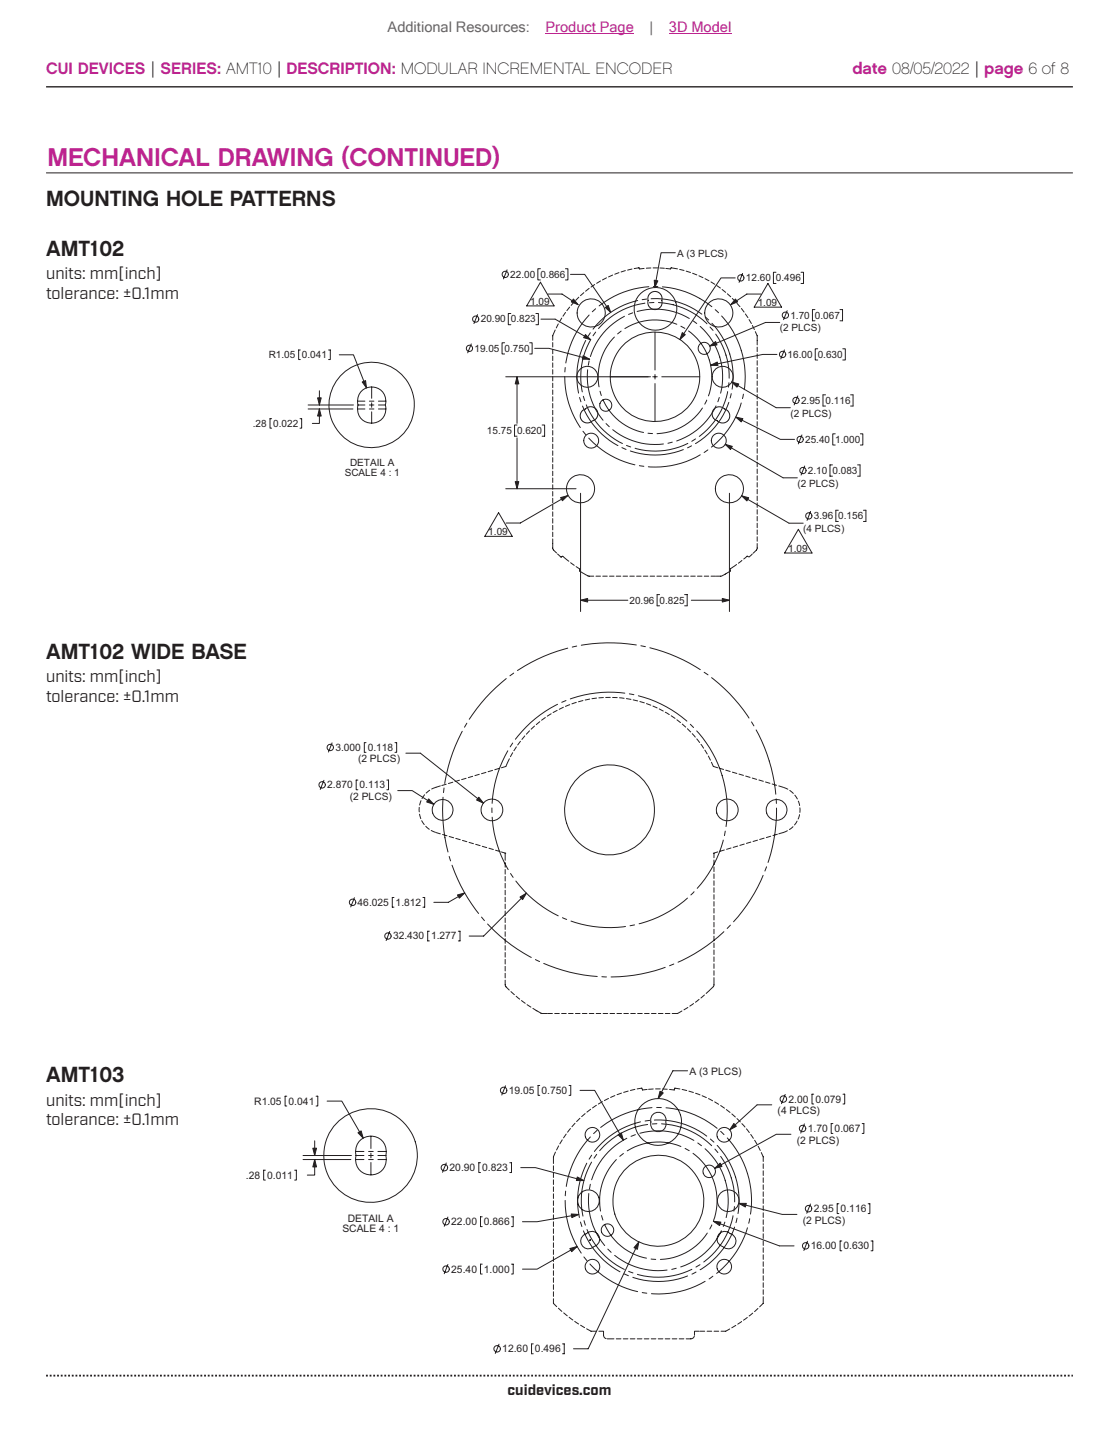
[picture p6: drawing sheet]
<svg xmlns="http://www.w3.org/2000/svg" width="216mm" height="279mm" viewBox="0 0 216 279" stroke-linecap="round" stroke-linejoin="round" font-family="sans-serif">
<path d="M8.9 16.7h198.1" fill="none" stroke="#231f20" stroke-width=".26"/>
<path d="M8.9 265.3h198.1" fill="none" stroke="#231f20" stroke-width=".35" stroke-dasharray=".4 .4 .4 .4 .4 .4" stroke-dashoffset=".7" stroke-linecap="butt"/>
<g fill="none" stroke="#231f20" stroke-width=".19">
<path d="M8.9 33.3h198.1M57.9 67.5h-.3v1.8h.3M59.4 78.9h8.7M59.4 78.1h8.8M61.6 78.9v2.7h-1.3M61.6 75.3v2.8M63.4 67.5h.3v1.8h-.3M65.5 68.4h2.7l2.5 6.4M69 78.9h1.4M69 77.4h1.4M69.1 78.1h1.3M69.8 75.4a2.75 2.75 0 0 1 3.3-.4 2.75 2.75 0 0 1 1.2 3.1 2.75 2.75 0 0 1-2.6 3.5 2.75 2.75 0 0 1-2.6-3.5 2.94 2.94 0 0 1 .7-2.7z"/>
<path d="M71.3 78.9h.8M71.3 78.1h.8M71.3 77.4h.8M71.7 74.6v2.2M71.7 77.7v.8M71.7 79.4v2.2M73 78.9h1.5M73 78.1h1.3M73 77.4h1.5M52.4 80.7h-.3v1.9h.3M57.9 80.7h.3v1.9h-.3"/>
<circle cx="71.7" cy="78.1" r="8.2"/>
</g>
<path d="M69.9 73.7l.6-.3 .2 1.4z" fill="#231f20"/>
<path d="M69.9 73.7l.6-.3 .2 1.4z" fill="none" stroke="#231f20" stroke-width=".19"/>
<path d="M61.3 76.7h.7l-.4 1.4z" fill="#231f20"/>
<path d="M61.3 76.7h.7l-.4 1.4z" fill="none" stroke="#231f20" stroke-width=".19"/>
<path d="M61.6 78.9l.4 1.3h-.7z" fill="#231f20"/>
<g fill="none" stroke="#231f20" stroke-width=".19">
<path d="M97.8 52l-.7 1.8M104.3 51.8h-.5v2.2h.5M109.1 51.8h.5v2.2h-.5M109.9 59.2l-.5 .7M110.1 52.9h2.7l5 7.3M110.8 58.2l-.6 .7M111.7 57.3l-.6 .6M112.7 56.4l-.7 .6M113.7 55.6l-.7 .6M114.7 54.9l-.7 .5M114.9 59.5l-.6 .6M115.9 54.2l-.8 .4"/>
<path d="M117 53.6l-.8 .4M118.2 53l-.8 .4M119.4 52.6l-.8 .3M120.7 52.2l-.9 .2M121.9 51.9l-.8 .2M123 57.9a15.2 15.2 0 0 0-8.6 5.6M124.3 51.8l-.9 .1-.1-.3-.9 .2M124.4 58.4a14.4 14.4 0 0 0-8.9 5M124.8 57.7l-.9 .1M125.2 55.3a17.4 17.4 0 0 0-9.6 3.7M125.4 56.6l.6-.3 .5-.1 .6 .2 .5 .5 .1 .4v1.4l-.2 .4-.5 .5-.5 .1-.6-.1-.5-.3-.3-.4-.1-1.5zM125.6 51.7h-.9"/>
<path d="M125.6 57.6a15 15 0 0 1 9.8 3M126 51.7h.9M126.1 55.2l.8 .1M126.2 58.3l-.9 .1M127 58.3a14.4 14.4 0 0 1 9.4 4.1M127.3 51.7h.9M127.8 55.3a17.1 17.1 0 0 1 9.5 3.8M128.5 51.8l.8 .1 .2-.3 1.2 .2M131.1 51.9l.9 .3M132.4 52.3l.8 .2M133.6 52.7l.8 .3M134.8 53.2l.8 .3"/>
<path d="M136 53.7l.8 .4M137.2 54.4l.7 .4M138 59.7l.6 .6M138.3 55.1l.7 .4M139.3 55.8l.7 .6M140.3 56.6l.7 .6M141.3 57.5l.6 .7M142.2 58.5l.6 .6M143 59.5l.6 .7M151.9 59.9l-.7 1.7M157.2 59.7h-.4v2.2h.4M162.1 59.7h.5v2.2h-.5"/>
<path d="M61.6 78.9l.4 1.3h-.7zM90.9 66.3l-.7 1.7M92.1 60.7l-.7 1.7M97.4 66.1h-.5v2.2h.5M98.6 60.5h-.5v2.1h.5M102.2 66.1h.5v2.2h-.5M103.2 67.2h2.7l7.9 2.1M103.4 60.5h.5v2.1h-.5M104.4 61.5h2.7l6.9 4a14.4 14.4 0 0 0-1.7 10.1M106.6 66.1v.8M106.6 67.4v.8M106.6 68.7v.8"/>
<path d="M106.6 70v.8M106.6 71.3v.8M106.6 72.6v.8M106.6 73.9v.9M106.6 75.2v.9M106.6 76.5v.9M106.6 77.8v.9M106.6 79.1v.9M107.1 63.6l-.5 1.1v.9M107.7 62.5l-.4 .7M108.4 61.3l-.5 .8M109 72.6a17.4 17.4 0 0 0 3 9.8"/>
<path d="M109.1 70.9l-.1 .8M109.1 60.2l-.5 .8M111.8 76.6l.3 .9M112.4 78.3a15.1 15.1 0 0 0 6.8 7.6M112.4 79.1l1.2-.6 1 .1 .7 .7v.6l-.1 .5-.4 .5-1 .6-.5 .1-.5-.1-.5-.4-.3-.7v-.7zM112.5 76.4l.3 .8M113 65.7a15 15 0 0 0-1.4 10.1M113.1 78.1a14.2 14.2 0 0 0 7 7.4M113.4 71.3a13.2 13.2 0 0 0 3 9.7M113.7 69.6l-.2 .8M113.7 60.7a17.4 17.4 0 0 0-4.5 9.3M113.9 64.2l-.5 .7"/>
<path d="M114.9 64l-.5 .7M115.8 75.4l.2 .9M116.3 77.1a10.9 10.9 0 0 0 7.9 6.3M117.7 72.7h7.4M118.5 65a10.9 10.9 0 0 0-2.9 9.6M119.8 63.8l-.6 .6M120.5 61a13.2 13.2 0 0 0-6.6 7.7M122.1 60.3l-.8 .3M122.9 60.1a13.1 13.1 0 0 1 10.1 1.3M125.9 72.7h.9M126.4 64v7.3M126.4 72.2v.9"/>
<path d="M126.4 74v7.3M127.7 72.7h7.3M130.6 62.5a11 11 0 0 0-10 .9M131.4 62.9l.7 .4M132.8 63.8a10.9 10.9 0 0 1 3.9 12.5M133.7 61.9l.7 .5M135.1 62.9a12.9 12.9 0 0 1 3.9 12.9M135.5 78.7a11 11 0 0 1-8.7 4.9M136.1 61.1l.6 .6M136.4 77.1l-.4 .8M137 63.1l.6 .6M137.4 62.3a14.9 14.9 0 0 1 3.8 12.7"/>
<path d="M137.8 78.8l.5-.3 .6-.1 1.4 .7 .3 .4 .2 .5v.6l-.3 .5-.6 .4-.6 .1-1.4-.7-.3-.4-.2-.5 .1-.6zM138.1 64.4a14.1 14.1 0 0 1 2.6 8.5M138.2 78.3a13 13 0 0 1-7.6 6.7M138.8 76.6l-.3 .9M139.2 60.9a17.4 17.4 0 0 1 4.4 14.2M140.4 75.5a14.2 14.2 0 0 1-5.5 8.6M140.6 77.6a14.8 14.8 0 0 1-6.4 7.9M140.6 73.8l-.1 .9M141.1 75.9l-.2 .8M143 77.7a17 17 0 0 1-5.7 8.5M143.4 76l-.2 .9M143.8 60.5l.5 .7"/>
<path d="M144.5 61.6l.5 .8M145.2 62.8l.4 .7M145.7 63.9l.4 .8v.9M146.1 65.6v.9M146.1 66.9v.9M146.1 68.2v.9M146.1 69.5v.9M146.1 70.9v.8M146.1 72.2v.8M146.1 73.5v.8M146.1 74.8v.8M146.1 76.1v.8"/>
<path d="M146.1 77.4v.9M146.1 78.7v.9M146.1 80v.9M149.9 68.3h-2.7l-10.1 2.1M150.4 62.2h-2.7l-10.8 4.5M151.3 67.5l-.7 1.7M157.8 67.3h-.5v2.1h.5M162.6 67.3h.5v2.1h-.5M106.6 80.4v.9M106.6 81.7v.9M106.6 83v.9M106.6 84.3v.9"/>
<path d="M106.6 85.6v.9M106.6 86.9v.9M106.6 88.2v.9M106.6 89.6v.8M106.6 90.9v.8M106.6 92.2v.8M106.6 93.5v.8M106.6 94.8v.8M106.6 96.1v.9M106.6 97.4v.9M106.6 98.7v.9M106.6 100v.9"/>
<path d="M112.5 83.2l.5 .6M113.6 84.5a17.4 17.4 0 0 0 8.9 5.1M116.9 81.7l.7 .6M118.2 82.9a13 13 0 0 0 9.8 2.7M120 86.3l.8 .4M120.9 85.9l.8 .3M123.4 89.8l.8 .1M125 83.5l.9 .1M129.7 85.3l-.8 .2M131.8 86.7a14.8 14.8 0 0 1-10.2 .3M132.7 85.5a14 14 0 0 1-10.2 .9M133.4 86l-.8 .3"/>
<path d="M134.2 84.6l-.7 .5M135.1 87.7a17.2 17.2 0 0 1-10 2.3M136.6 86.8l-.8 .4M142 80.4l8.6 4.3h2.7M146.1 81.3v.9M146.1 82.6v.9M146.1 83.9v.9M146.1 85.2v.9M146.1 86.5v.9M146.1 87.8v.9M146.1 89.1v.9M146.1 90.4v.9"/>
<path d="M146.1 91.7v.9M146.1 93v.9M146.1 94.4v.8M146.1 95.7v.8M146.1 97v.8M146.1 98.3v.8M146.1 99.6v.8M154.7 83.9l-.7 1.7M161.2 83.6h-.5v2.2h.5M166 83.6h.5v2.2h-.5M106.6 104.8a1.49 1.49 0 0 0 .8 1.8M106.6 101.3v.9"/>
<path d="M106.6 102.6v.9M106.6 103.9v.9M107.6 106.8l.6 .6h.1M108.3 107.4l.3-.1 1.1 .9M108.3 107.4h.1M110.1 108.5l.7 .5M111.2 109.3l.7 .4-.1 .4 .8 .5M112.7 110.6l.7 .5h1.2M115 111.1h.9M116.3 111.1h.9M117.6 111.1h.9M118.9 111.1h.9"/>
<path d="M120.2 111.1h.9M121.5 111.1h.9M122.8 111.1h.9M124.1 111.1h.9M125.4 111.1h.9M126.7 111.1h.9M128 111.1h.9M129.3 111.1h.9M130.7 111.1h.8M132 111.1h.8M133.3 111.1h.8M134.6 111.1h.8"/>
<path d="M135.9 111.1h.8M137.2 111.1h.9M140.1 110.6a2.13 2.13 0 0 1-1.9 .5M142.1 108.8l-1.3 .9 .1 .4-.7 .5M143.1 108.1l-.6 .5M144.4 107.4l-.2-.2-.7 .6M145.1 106.8l-.6 .6M146.1 104.8l-.1 1.1-.7 .8M146.1 100.9v.9M146.1 102.2v.9M146.1 103.5v.9"/>
<circle cx="97.5" cy="52.9" r=".6"/>
<circle cx="90.6" cy="67.2" r=".6"/>
<circle cx="91.8" cy="61.5" r=".6"/>
<circle cx="113.3" cy="72.7" r="2.02"/>
<circle cx="114.1" cy="60.3" r="2.72"/>
<circle cx="116.9" cy="78.1" r="1.17"/>
<circle cx="126.4" cy="72.7" r="8.6"/>
<circle cx="135.9" cy="67.2" r="1.16"/>
<circle cx="138.7" cy="60.3" r="2.72"/>
<circle cx="139.4" cy="72.7" r="2.02"/>
<circle cx="151" cy="68.3" r=".61"/>
<circle cx="151.5" cy="60.8" r=".61"/>
<circle cx="112" cy="94.2" r="2.71"/>
<circle cx="114.1" cy="85" r="1.44"/>
<circle cx="138.7" cy="85" r="1.44"/>
<circle cx="140.7" cy="94.2" r="2.71"/>
<circle cx="154.4" cy="84.7" r=".6"/>
</g>
<path d="M142 80.4l1.3 .3-.3 .7z" fill="#231f20"/>
<path d="M142 80.4l1.3 .3-.3 .7z" fill="none" stroke="#231f20" stroke-width=".19"/>
<path d="M137.1 70.4l1.3-.6 .1 .7z" fill="#231f20"/>
<path d="M137.1 70.4l1.3-.6 .1 .7z" fill="none" stroke="#231f20" stroke-width=".19"/>
<path d="M116.8 59.3l.6-.4 .4 1.3z" fill="#231f20"/>
<path d="M116.8 59.3l.6-.4 .4 1.3z" fill="none" stroke="#231f20" stroke-width=".19"/>
<path d="M136.9 66.7l1.2-.8 .2 .6z" fill="#231f20"/>
<path d="M136.9 66.7l1.2-.8 .2 .6z" fill="none" stroke="#231f20" stroke-width=".19"/>
<path d="M112.5 68.6l1.3 .7h-1.5z" fill="#231f20"/>
<path d="M112.5 68.6l1.3 .7h-1.5z" fill="none" stroke="#231f20" stroke-width=".19"/>
<path d="M113 64.5l1 1-1.4-.4z" fill="#231f20"/>
<g fill="none" stroke="#231f20" stroke-width=".19">
<path d="M141.9 53.6h-2.8l-7.9 11.9M143.3 52.7l-.7 1.7M149.7 52.5h-.5v2.2h.5M154.6 52.5h.4v2.2h-.4M97.6 72.7h27.9M99.8 72.7v8.9M113 64.5l1 1-1.4-.4zM141.2 73.7l8.5 4.9h2.8M153.9 76.4l-.7 1.7M159.3 76.1h-.5v2.2h.5M164.1 76.1h.5v2.2h-.5M97.6 94.2h13.5"/>
<path d="M99.8 84.4v9.8M99.8 82h-.5v2.1h.5M104.6 82h.5v2.1h-.5M112 95.1v22.8M139.9 85.7l11.2 6.4h2.7M140.7 95.1v22.8M143.1 95.6l9.1 5.3h2.8M155.3 89.9l-.7 1.7M156.4 98.6l-.7 1.7M160.6 89.6h-.5v2.2h.5M161.7 98.4h-.4v2.2h.4M165.5 89.6h.4v2.2h-.4"/>
<path d="M166.6 98.4h.5v2.2h-.5M112 115.7h9.1M127.3 114.7h-.5v2.1h.5M132.1 114.7h.5v2.1h-.5M133.4 115.7h7.3"/>
<circle cx="142.9" cy="53.6" r=".61"/>
<circle cx="153.6" cy="77.2" r=".6"/>
<circle cx="154.9" cy="90.7" r=".61"/>
<circle cx="156" cy="99.5" r=".6"/>
</g>
<path d="M112 115.7l1.4-.3v.7z" fill="#231f20"/>
<path d="M112 115.7l1.4-.3v.7z" fill="none" stroke="#231f20" stroke-width=".19"/>
<path d="M139.9 85.7l1.4 .4-.4 .6z" fill="#231f20"/>
<path d="M139.9 85.7l1.4 .4-.4 .6z" fill="none" stroke="#231f20" stroke-width=".19"/>
<path d="M139.4 115.4l1.3 .3-1.3 .4z" fill="#231f20"/>
<path d="M139.4 115.4l1.3 .3-1.3 .4z" fill="none" stroke="#231f20" stroke-width=".19"/>
<path d="M99.8 72.7l.3 1.3h-.7z" fill="#231f20"/>
<path d="M99.8 72.7l.3 1.3h-.7z" fill="none" stroke="#231f20" stroke-width=".19"/>
<path d="M143.1 95.6l1.4 .4-.4 .6z" fill="#231f20"/>
<path d="M143.1 95.6l1.4 .4-.4 .6z" fill="none" stroke="#231f20" stroke-width=".19"/>
<path d="M141.2 73.7l1.3 .3-.3 .7z" fill="#231f20"/>
<path d="M141.2 73.7l1.3 .3-.3 .7z" fill="none" stroke="#231f20" stroke-width=".19"/>
<path d="M99.4 92.9h.7l-.3 1.3z" fill="#231f20"/>
<path d="M99.4 92.9h.7l-.3 1.3z" fill="none" stroke="#231f20" stroke-width=".19"/>
<path d="M131.6 64.1l.6 .4-1 1z" fill="#231f20"/>
<g fill="none" stroke="#231f20" stroke-width=".19">
<path d="M130.3 48.7h-2.7l-1.3 6.7M131.6 64.1l.6 .4-1 1z"/>
<circle cx="126.5" cy="59.6" r="4.1"/>
</g>
<path d="M126.2 54l.7 .2-.6 1.2z" fill="#231f20"/>
<path d="M126.2 54l.7 .2-.6 1.2zM146.8 56.7h-2.7l-3.1 2M154 102.1l2.7 4.5h-5.3z" fill="none" stroke="#231f20" stroke-width=".19"/>
<path d="M141.9 57.7l.4 .5-1.3 .5z" fill="#231f20"/>
<path d="M104.3 54.4l2.6 4.6h-5.3zM105.7 56.7h2.7l3.1 2M141.9 57.7l.4 .5-1.3 .5zM148.2 54.7l2.6 4.5h-5.3zM96.2 98.9l2.6 4.5h-5.3z" fill="none" stroke="#231f20" stroke-width=".19"/>
<path d="M110.6 57.7l.9 1-1.3-.5z" fill="#231f20"/>
<path d="M110.6 57.7l.9 1-1.3-.5zM109.5 95.6l-9.1 5.3h-2.8" fill="none" stroke="#231f20" stroke-width=".19"/>
<path d="M108.2 95.9l1.3-.3-1 1z" fill="#231f20"/>
<g fill="none" stroke="#231f20" stroke-width=".19">
<path d="M108.2 95.9l1.3-.3-1 1zM90.1 139.5l-.5 .7M97.7 130.8a32.7 32.7 0 0 0-7.2 7.9M99.1 129.8l-.7 .5M104.1 139.2l-.6 .5M105.2 138.4l-.7 .5M106.3 137.6l-.7 .5M107.5 137l-.8 .4M107.6 135.8a23.1 23.1 0 0 0-8.2 6.7M108.7 136.4l-.8 .4M109.2 135.1l-.8 .3M109.5 125a32.3 32.3 0 0 0-9.7 4.3"/>
<path d="M109.9 135.9l-.8 .3M111.2 135.4l-.9 .3M111.3 124.6l-.9 .2M112.5 135.1l-.9 .2M113.8 134.8l-.9 .2M115.1 134.6l-.9 .1M116.4 134.5l-.9 .1M117.8 134.5h-.9M118.2 134.5h.9M119.5 134.5l.9 .2M120.6 133.7a23 23 0 0 0-10.6 1.1M120.9 134.7l.8 .2"/>
<path d="M121.4 133.8l.9 .2M122.2 134.9l.8 .3M122.8 124.4a32.8 32.8 0 0 0-10.6 0M123.2 134.2a22.7 22.7 0 0 1 9.3 4.9M123.5 135.3l.8 .2M123.6 124.5l.9 .2M124.7 135.7l.9 .3M125.4 124.9a32.2 32.2 0 0 1 9.7 4.2M126 136.1l.8 .4M127.2 136.7l.8 .4M128.4 137.3l.7 .5M129.5 138l.7 .5"/>
<path d="M130.6 138.8l.7 .5M131.6 139.6l.7 .6M133.2 139.7l.6 .6M135.9 129.6l.7 .5M137.3 130.7a31 31 0 0 1 7.2 7.8M145 139.2l.5 .8M62.5 150.5l-.7 1.7M64.1 143.2l-.7 1.8M69 150.4h-.3v1.9h.3M70.6 143.2h-.3v1.9h.3M74.6 150.4h.4v1.9h-.4M76.2 143.2h.3v1.9h-.3"/>
<path d="M76.7 152.4h2.8l4.2 2.7M78.3 145.2h2.8l12.2 9.7M80.9 155.7v.9M80.9 157l.3 .9M81.2 154.4l-.2 .8M81.4 158.3l.5 .7M81.9 153.2l-.5 .8M82.1 159.3l.7 .6M82.9 152.4l-.7 .5M85 151.5l-1.7 .6M85.5 153.7a33.3 33.3 0 0 0 .9 10.6M85.7 151.9l-.1 .9"/>
<path d="M86.1 151.2l-.9 .3M87.4 150.8l-.9 .3M88.7 150.4l-.9 .3M89.2 141a31.9 31.9 0 0 0-3.4 10.1M89.9 150.1l-.8 .2M91.2 149.7l-.8 .2M92.5 149.3l-.9 .3M93.8 148.9l-.9 .3M94.9 155.8v.9M95 157.6a22.9 22.9 0 0 0 3 10.1M95 148.5l-.8 .3M96.3 148.2l-.8 .2"/>
<path d="M98 144.8a22.8 22.8 0 0 0-3.1 10.1M98.3 146.3l-.7 1.5-.9 .2M98.9 145.1l-.4 .8M98.9 143.3l-.5 .7M99.6 144l-.5 .8M100.4 142.9l-.5 .7M101.2 141.9l-.5 .7M102.2 140.9l-.6 .7M103.1 140l-.6 .6M132.6 140.5l.7 .6M133.6 141.5l.6 .6M134.4 140.9a22.6 22.6 0 0 1 5.7 18.5"/>
<path d="M134.4 142.5l.6 .7M135.2 143.5l.6 .8M136 144.6l.4 .8M136.7 145.8l.4 .8M137.3 147l.3 .8 .9 .2M138.8 148.1l.8 .3M140 148.5l.9 .3M141.3 148.9l.9 .2M142.6 149.3l.8 .2M143.9 149.6l.8 .3M145.1 150l.9 .3M145.9 140.7a32 32 0 0 1 3.8 12.4"/>
<path d="M146.4 150.4l.9 .3M147.7 150.8l.9 .2M149 151.2l.8 .2M149.8 154v.9M149.8 155.8a31 31 0 0 1-1.6 10.5M150.3 151.5l.8 .3M151.2 151.8l.8 .4M152.4 152.4l.7 .6M153 159.4l-.7 .5M153.4 153.3l.4 .8M153.8 158.3l-.5 .8M154 154.5l.3 .8"/>
<path d="M154.3 157.1l-.3 .8M154.3 155.8v.9M68.4 173.1l-.7 1.8M75.2 179.6l-.7 1.8M76 173.1h-.3v1.8h.3M81.6 173.1h.3v1.8h-.3M82.8 179.6h-.3v1.8h.3M83.2 160.1l.8 .4M84.1 160.5l.9 .3M85.4 160.9l.8 .3M86.7 165.1l.2 .9M86.7 161.3l.8 .2"/>
<path d="M87.2 166.8a31.9 31.9 0 0 0 5.1 9.3M87.9 161.7l.9 .2M88.4 179.6h.4v1.8h-.4M89.2 162l.9 .3M89.7 172.2l-3.2 1.8h-2.8M90.5 162.4l.8 .3M91.8 162.8l.8 .3M92.9 176.8l.6 .7M93.1 163.2l.8 .2M94.1 178.2a32.5 32.5 0 0 0 8.4 6.4M94.3 163.6l.9 .2M95.6 163.9l.9 .3"/>
<path d="M96.7 164.3l.9 .2M97.5 164.5v1.4M97.5 166.3v.9M97.5 167.7v.9M97.5 169v.9M97.5 170.3v.9M97.5 171.7v.9M97.5 173v.9M97.5 174.3v.9M97.5 175.7v.9M97.5 177v.9M97.5 178.3v.9"/>
<path d="M97.5 179.7v.9M98.5 168.4l.5 .8M99.5 169.9a22.6 22.6 0 0 0 8.2 6.7M101.6 172.2l-8.3 8.3h-2.8M108.5 177l.8 .3M110.2 177.6a22.4 22.4 0 0 0 10.5 1M122.4 178.3l-.8 .2M132.6 173.2a22.4 22.4 0 0 1-9.3 4.9M133.9 171.9l-.6 .7M137.8 164.5v.9M137.8 165.8v.9M137.8 167.2v.9"/>
<path d="M137.8 168.5v.9M137.8 169.8v.9M137.8 171.2v.9M137.8 172.5v.9M137.8 173.8v.9M137.8 175.2v.9M137.8 176.5v.9M137.8 177.8v.9M137.8 179.2v.9M138.5 164.3l-.9 .2M139.5 162a22.1 22.1 0 0 1-5 9.3M139.7 179.6a31.1 31.1 0 0 1-8.9 5.9"/>
<path d="M139.8 163.9l-.9 .3M139.9 160.3l-.1 .8M140.9 178.4l-.6 .6M141 163.5l-.8 .3M142.3 163.1l-.8 .3M143.6 162.8l-.9 .2M144.9 162.4l-.9 .2M146.2 162l-.9 .3M147.2 168.8a31.3 31.3 0 0 1-5.7 8.9M147.4 161.6l-.8 .3M147.9 167.1l-.3 .9M148.7 161.2l-.8 .3"/>
<path d="M150 160.9l-.9 .2M151.9 160.2l-1.6 .6M97.5 189v1.1l.8 .8M97.5 181v.9M97.5 182.3v.9M97.5 183.7v.9M97.5 185v.9M97.5 186.3v.9M97.5 187.7v.9M98.6 191.2l.6 .6M99.6 192.1l.7 .6M100.6 192.9l.7 .6"/>
<path d="M101.7 193.7l.7 .5M102.8 194.4l.8 .5M103.3 185l.8 .4M103.6 194.9l.9 .5h1M104.9 185.8a31.3 31.3 0 0 0 10.3 2.5M105.7 195.4h.9M107 195.4h.9M108.4 195.4h.8M109.7 195.4h.9M111 195.4h.9M112.4 195.4h.8M113.7 195.4h.9"/>
<path d="M115 195.4h.9M116.1 188.3l.9 .1M116.4 195.4h.8M117.7 195.4h.9M119 195.4h.9M120.4 195.4h.8M121.7 195.4h.9M123 195.4h.9M124.4 195.4h.8M125.7 195.4h.9M127 195.4h.9M128.3 186.5a30.9 30.9 0 0 1-10.4 1.9"/>
<path d="M128.4 195.4h.8M130 185.9l-.8 .3M131.6 194.9l-.9 .5h-1M132.7 194.3l-.7 .4M133.8 193.5l-.7 .5M134.9 192.7l-.7 .6M135.9 191.9l-.7 .5M136.9 191l-.7 .6M137.8 188.5v1.5l-.8 .9M137.8 180.5v.9M137.8 181.8v.9M137.8 183.2v.9"/>
<path d="M137.8 184.5v.9M137.8 185.8v.9M137.8 187.2v.9"/>
<circle cx="62.1" cy="151.3" r=".62"/>
<circle cx="63.7" cy="144.1" r=".61"/>
<circle cx="85.4" cy="156.2" r="2.01"/>
<circle cx="94.9" cy="156.2" r="2.1"/>
<circle cx="117.6" cy="156.2" r="8.7"/>
<circle cx="140.3" cy="156.2" r="2.1"/>
<circle cx="149.8" cy="156.2" r="2.01"/>
<circle cx="68" cy="174" r=".62"/>
<circle cx="74.9" cy="180.5" r=".61"/>
</g>
<path d="M92.4 153.7l.9 1.2-1.3-.6z" fill="#231f20"/>
<path d="M92.4 153.7l.9 1.2-1.3-.6z" fill="none" stroke="#231f20" stroke-width=".19"/>
<path d="M100.3 173l1.3-.8-.8 1.3z" fill="#231f20"/>
<path d="M100.3 173l1.3-.8-.8 1.3z" fill="none" stroke="#231f20" stroke-width=".19"/>
<path d="M88.3 172.6l1.4-.4-1.1 1z" fill="#231f20"/>
<path d="M88.3 172.6l1.4-.4-1.1 1z" fill="none" stroke="#231f20" stroke-width=".19"/>
<path d="M82.7 154l1 1.1-1.4-.5z" fill="#231f20"/>
<g fill="none" stroke="#231f20" stroke-width=".19">
<path d="M82.7 154l1 1.1-1.4-.5zM55.3 211.4h-.3v1.9h.3M60.7 220v2.8M61 211.4h.3v1.9h-.3M63.1 212.3h2.8l4.2 7.2M71.6 219.1v2.4M51.2 225.6h-.3v1.9h.3M56.8 225.6h.4v1.9h-.4M58.5 223.6h9.2M58.5 222.8h9.3M60.7 223.6v3h-1.4M68.6 222h1.6"/>
<path d="M68.6 223.6h1.6M68.7 222.8h1.5M68.7 222.8a2.97 2.97 0 0 0 2.9 3.7 2.97 2.97 0 0 0 2.8-3.7M68.7 222.8a2.97 2.97 0 0 1 2.9-3.7 2.97 2.97 0 0 1 2.8 3.7M71.1 222h.9M71.1 223.6h.9M71.1 222.8h.9M71.6 222.4v.9M71.6 224.2v2.4M72.9 222h1.6M72.9 223.6h1.6M72.9 222.8h1.5"/>
<circle cx="71.5" cy="222.8" r="9"/>
</g>
<path d="M69.1 218.4l.6-.3 .4 1.4z" fill="#231f20"/>
<path d="M69.1 218.4l.6-.3 .4 1.4z" fill="none" stroke="#231f20" stroke-width=".19"/>
<path d="M60.4 221.4h.7l-.4 1.4z" fill="#231f20"/>
<path d="M60.4 221.4h.7l-.4 1.4z" fill="none" stroke="#231f20" stroke-width=".19"/>
<path d="M60.7 223.6l.4 1.4h-.7z" fill="#231f20"/>
<g fill="none" stroke="#231f20" stroke-width=".19">
<path d="M97.5 209.4l-.7 1.7M104.1 209.3h-.3v1.9h.3M108.5 219.8l-.5 .8M109.2 218.7l-.5 .7M109.8 209.3h.3v1.9h-.3M110.1 217.6l-.6 .7M110.9 216.6l-.6 .7M111.9 215.6l-.7 .7M111.9 210.2h2.8l5.6 9.7M112.9 214.7l-.7 .6M113.9 219.2a18 18 0 0 0-4.6 9.6M114 213.9l-.8 .5"/>
<path d="M115.1 213.1l-.8 .5M115.2 218l-.7 .6M116.2 212.4l-.8 .5M117.4 211.8l-.8 .4M118.6 211.3l-.8 .3M119.9 210.8l-.8 .3M120.9 219.5a13.7 13.7 0 0 0-6.8 8M121.2 210.4l-.9 .2M122.5 210.1l-.9 .2M122.6 218.8l-.8 .3M122.9 210l.9-.2 .2 .4 .9-.1M123.5 218.5a13.6 13.6 0 0 1 10.4 1.4"/>
<path d="M123.6 216.3a15.7 15.7 0 0 0-8.9 5.7M124.9 216.8a14.9 14.9 0 0 0-9.2 5.1M125.4 216l-.9 .2M125.8 213.6a18.3 18.3 0 0 0-9.9 3.8M125.9 215a1.49 1.49 0 0 1 1.8-.4 1.49 1.49 0 0 1 .8 1.7 1.48 1.48 0 0 1-1.5 1.9 1.48 1.48 0 0 1-1.4-1.9v-.9zM126 210h-.9M126.2 216a15.5 15.5 0 0 1 10.2 3.1M126.5 210h.9M126.7 213.5l.9 .1M126.7 216.7h-.9M127.6 216.7a14.9 14.9 0 0 1 9.7 4.2M127.8 210h.9"/>
<path d="M128.5 213.6a18.1 18.1 0 0 1 9.9 4M131.2 210l-1-.2-.1 .4-.9-.1M131.6 210.1l.9 .2M132.9 210.4l.9 .3M134.2 210.8l.9 .3M135.5 211.3l.8 .3M136.7 211.8l.8 .5M137.1 219.6l.6 .6M137.9 212.5l.8 .4M139 218.1l.7 .7M139 213.2l.8 .5M140.1 214l.8 .5"/>
<path d="M140.3 219.4a17.9 17.9 0 0 1 4.5 14.7M141.2 214.8l.7 .6M142.2 215.7l.6 .6M143.1 216.7l.6 .6M144 217.7l.6 .7M144.8 218.7l.6 .8M145.6 219.9l.5 .7M148.9 213h-2.8l-5.3 4.9M151.5 211l-.7 1.8M152.6 218.7h-2.8l-11.9 6.6M155.2 216.7l-.7 1.8M157 211h-.3v1.9h.3"/>
<path d="M160.7 216.6h-.3v2h.3M162.6 211h.4v1.9h-.4M166.3 216.6h.4v2h-.4M60.7 223.6l.4 1.4h-.7zM86.1 224.2l-.7 1.8M86.4 234.7l-.7 1.8M92.7 224.2h-.3v1.9h.3M93 234.6h-.3v1.9h.3M98.4 224.2h.3v1.9h-.3M98.7 234.6h.3v1.9h-.3M100.5 225.1h2.8l9.4 2.5M106.8 224.8v.9"/>
<path d="M106.8 226.1v.9M106.8 227.5v.9M106.8 228.8v.9M106.8 230.2v.9M106.8 231.5v.9M106.8 232.9v.9M106.8 234.2v.9M106.8 235.6v.9M106.8 236.9v.9M106.8 238.3v.9M106.8 239.6v.9M107.2 222.1a2.85 2.85 0 0 0-.4 2.3"/>
<path d="M107.8 220.9l-.4 .8M109 231.5a17.9 17.9 0 0 0 3.1 10.1M109.1 229.7v.9M111.7 234.2l-8.1 1.4h-2.8M112 235.6l.3 .9M112.4 238.4l.8-.5a1.49 1.49 0 0 1 2.3 .3 1.49 1.49 0 0 1-.9 2.2 1.49 1.49 0 0 1-2.1 0 1.49 1.49 0 0 1-.1-2zM112.6 237.3a15.5 15.5 0 0 0 7 7.9M112.7 235.4l.2 .8M113.2 224.3a15.7 15.7 0 0 0-1.4 10.5M113.3 237.1a14.8 14.8 0 0 0 7.2 7.7M113.6 230.1a13.5 13.5 0 0 0 3.1 10.1M113.8 239.1h.1"/>
<path d="M113.8 239.1l.1 .1M113.9 239.1v.1M113.9 228.4l-.2 .8M113.9 239.1l-.1 .1M114.1 224.1a14.7 14.7 0 0 0-1.6 10.4M114.2 222.7l-.5 .8M115.1 222.6l-.5 .7M116.1 234.4l.2 .9M116.7 236.1a11.3 11.3 0 0 0 8 6.5M118.9 223.6a11.4 11.4 0 0 0-3 9.9M120.3 222.4l-.7 .6M123.3 239.5l-9.8 20.6h-2.9"/>
<path d="M131.4 221.1a11.4 11.4 0 0 0-10.4 .8M132.2 221.4l.8 .5M133.7 222.4a11.3 11.3 0 0 1 4 13M134.6 220.4l.7 .5M136 221.5a13.4 13.4 0 0 1 4.1 13.3M136.5 237.8a11.2 11.2 0 0 1-9.1 5M137.3 236.2l-.4 .8M137.6 235.5l12.8 4.7h2.8M137.9 221.6l.6 .7M138.4 220.9a15.5 15.5 0 0 1 4 13.1M138.7 238a1.45 1.45 0 0 1 2.2-.1 1.49 1.49 0 0 1 .9 2.2 1.49 1.49 0 0 1-2.4 .3 1.47 1.47 0 0 1-.7-2.4zM139 223a14.7 14.7 0 0 1 2.7 8.8"/>
<path d="M139.2 237.3a13.1 13.1 0 0 1-7.9 7M139.9 235.7l-.4 .8M141.4 234.4a14.4 14.4 0 0 1-5.6 8.9M141.7 232.7l-.1 .8M141.7 236.6a15.4 15.4 0 0 1-6.6 8.2M142.2 234.9l-.2 .9M142.5 232l8.4 2.2h2.9M144.2 236.7a17.6 17.6 0 0 1-5.9 8.8M144.6 235l-.1 .9M146.3 221l.4 .8M146.9 222.2l.4 .9v.9M147.3 224.4v.9"/>
<path d="M147.3 225.8v.9M147.3 227.1v.9M147.3 228.5v.9M147.3 229.8v.9M147.3 231.2v.9M147.3 232.5v.9M147.3 233.9v.9M147.3 235.2v.9M147.3 236.5v.9M147.3 237.9v.9M147.3 239.2v.9M155.8 239.3l-.7 1.8"/>
<path d="M156.4 232.2l-.8 1.7M161.9 232.1h-.4v1.9h.4M162.4 239.3h-.3v1.9h.3M167.5 232.1h.3v1.9h-.3M168.1 239.3h.3v1.9h-.3M86.4 243.8l-.7 1.8M93 243.8h-.3v1.9h.3M96.3 259.2l-.7 1.8M98.7 243.8h.3v1.9h-.3M102.9 259.1h-.3v1.9h.3M106.8 241v.9M106.8 242.3v.9"/>
<path d="M106.8 243.7v.9M106.8 245v.9M106.8 246.4v.9M106.8 247.7v.9M106.8 249.1v.9M106.8 250.4v.9l.6 .7M107.7 252.3l.7 .6M108.5 259.1h.4v1.9h-.4M108.8 253.2l.6 .5M109.8 254l.7 .5M110.9 254.8l.7 .5M111.4 240.4l-7.8 4.3h-2.8"/>
<path d="M112 255.5l.8 .5M112.7 242.4l.5 .7M113.2 256.2a2.07 2.07 0 0 0 1.9 .5M113.8 243.7a17.7 17.7 0 0 0 9.2 5.3M115.5 256.7h.9l.1 1 .4 .4M117.2 258.2h1.3M117.3 240.9l.6 .6M118.6 242.1a13.5 13.5 0 0 0 10.1 2.8M118.9 258.2h.9M120.3 258.2h.9M120.4 245.6l.8 .4M121.3 245.1l.8 .4"/>
<path d="M121.6 258.2h.9M123 258.2h.8M123.9 249.2l.9 .2M124.3 258.2h.9M125.6 242.8h.9M125.6 258.2h.9M127 258.2h.9M128.3 258.2h.9M129.7 258.2h.9M130.5 244.6l-.9 .2M131 258.2h.9M132.7 246a15.4 15.4 0 0 1-10.6 .3"/>
<path d="M133.5 244.7a14.6 14.6 0 0 1-10.5 1M133.9 257.6l-.1 .3-.4 .2-1 .1M134.3 245.3l-.8 .4M134.9 256.7h-.9v.8M135.1 243.9l-.8 .4M135.1 256.7h.9M136 247.1a17.8 17.8 0 0 1-10.3 2.4M136.4 256.7h.9M137.5 246.1l-.7 .5M137.8 256.7h.9M140.8 256.3l-.8 .4h-.9M142 255.6l-.8 .4"/>
<path d="M143.1 254.8l-.8 .5M144.2 254l-.7 .6M145.2 253.2l-.7 .6M146.2 252.3l-.6 .6M147.3 250v1.3l-.7 .7M147.3 240.6v.9M147.3 241.9v.9M147.3 243.3v.9M147.3 244.6v.9M147.3 246v.9M147.3 247.3v.9M147.3 248.7v.9"/>
<circle cx="97.2" cy="210.3" r=".62"/>
<circle cx="114.3" cy="218.8" r="1.41"/>
<circle cx="127" cy="216.3" r="4.5"/>
<circle cx="139.7" cy="218.8" r="1.41"/>
<circle cx="151.1" cy="211.9" r=".62"/>
<circle cx="154.8" cy="217.6" r=".62"/>
<circle cx="85.7" cy="225.1" r=".63"/>
<circle cx="86.1" cy="235.6" r=".62"/>
<circle cx="113.5" cy="231.5" r="2.09"/>
<circle cx="117.2" cy="237.2" r="1.2"/>
<circle cx="127" cy="231.5" r="8.8"/>
<circle cx="136.8" cy="225.9" r="1.2"/>
<circle cx="140.5" cy="231.5" r="2.09"/>
<circle cx="156" cy="233.1" r=".63"/>
<circle cx="86.1" cy="244.7" r=".62"/>
<circle cx="114.3" cy="244.2" r="1.41"/>
<circle cx="139.7" cy="244.2" r="1.41"/>
<circle cx="155.4" cy="240.2" r=".62"/>
<circle cx="95.9" cy="260.1" r=".63"/>
</g>
<path d="M111.4 226.9l1.3 .7h-1.5z" fill="#231f20"/>
<path d="M111.4 226.9l1.3 .7h-1.5z" fill="none" stroke="#231f20" stroke-width=".19"/>
<path d="M110.2 234.1l1.5 .1-1.4 .6z" fill="#231f20"/>
<path d="M110.2 234.1l1.5 .1-1.4 .6z" fill="none" stroke="#231f20" stroke-width=".19"/>
<path d="M109.9 240.7l1.5-.3-1.1 1z" fill="#231f20"/>
<path d="M109.9 240.7l1.5-.3-1.1 1z" fill="none" stroke="#231f20" stroke-width=".19"/>
<path d="M119.3 218.8l.6-.4 .4 1.5z" fill="#231f20"/>
<path d="M119.3 218.8l.6-.4 .4 1.5z" fill="none" stroke="#231f20" stroke-width=".19"/>
<path d="M123.3 239.5l-.3 1.4-.7-.3z" fill="#231f20"/>
<path d="M123.3 239.5l-.3 1.4-.7-.3z" fill="none" stroke="#231f20" stroke-width=".19"/>
<path d="M141.6 216.6l.5 .6-1.3 .7z" fill="#231f20"/>
<path d="M141.6 216.6l.5 .6-1.3 .7z" fill="none" stroke="#231f20" stroke-width=".19"/>
<path d="M137.9 225.3l1.1-1 .3 .6z" fill="#231f20"/>
<path d="M137.9 225.3l1.1-1 .3 .6z" fill="none" stroke="#231f20" stroke-width=".19"/>
<path d="M142.5 232h1.5l-.2 .7z" fill="#231f20"/>
<path d="M142.5 232h1.5l-.2 .7z" fill="none" stroke="#231f20" stroke-width=".19"/>
<path d="M137.6 235.5l1.5 .2-.3 .6z" fill="#231f20"/>
<path d="M132.7 206.5h-2.9l-2.8 5.3M137.6 235.5l1.5 .2-.3 .6z" fill="none" stroke="#231f20" stroke-width=".19"/>
<path d="M127.3 210.4l.7 .3-1 1.1z" fill="#231f20"/>
<path d="M127.3 210.4l.7 .3-1 1.1z" fill="none" stroke="#231f20" stroke-width=".19"/>
<path d="M105.3 6.5h17M129.1 6.5h12" fill="none" stroke="#bd238f" stroke-width=".19"/>
<text font-size="4.9" fill="#bd238f" x="9.1" y="31.9">MECHANICAL DRAWING (CONTINUED)</text>
<g font-size="4.2" fill="#231f20">
<text x="8.9" y="39.8">MOUNTING HOLE PATTERNS</text>
<text x="8.9" y="49.4">AMT102</text>
<text x="8.9" y="127.1">AMT102 WIDE BASE</text>
<text x="8.9" y="208.7">AMT103</text>
</g>
<g font-size="3.2" fill="#bd238f">
<text x="8.9" y="14.3">CUI DEVICES | SERIES: AMT10 | DESCRIPTION: MODULAR INCREMENTAL ENCODER</text>
<text x="164.5" y="14.3">date 08/05/2022 | page 6 of 8</text>
</g>
<g font-size="3.2" fill="#231f20">
<text x="8.9" y="53.9">units: mm[inch]</text>
<text x="8.9" y="57.7">tolerance: ±0.1mm</text>
<text x="8.9" y="131.5">units: mm[inch]</text>
<text x="8.9" y="135.4">tolerance: ±0.1mm</text>
<text x="8.9" y="213.2">units: mm[inch]</text>
<text x="8.9" y="217">tolerance: ±0.1mm</text>
</g>
<g font-size="2.8" fill="#63676b">
<text x="74.8" y="6.1">Additional Resources:</text>
<text x="125.3" y="6.1">|</text>
</g>
<g font-size="2.8" fill="#bd238f">
<text x="105.3" y="6.1">Product Page</text>
<text x="129.1" y="6.1">3D Model</text>
</g>
<text font-size="2.8" fill="#231f20" x="97.9" y="269">cuidevices.com</text>
<g font-size="2" fill="#231f20">
<text x="64.7" y="144.8">3.000</text>
<text x="69.1" y="147">(2 PLCS)</text>
<text x="70.9" y="144.8">0.118</text>
<text x="63.1" y="152">2.870</text>
<text x="67.5" y="154.2">(2 PLCS)</text>
<text x="69.4" y="152">0.113</text>
<text x="69" y="174.6">46.025</text>
<text x="76.3" y="174.6">1.812</text>
<text x="75.8" y="181.1">32.430</text>
<text x="83.2" y="181.1">1.277</text>
<text x="133" y="207.2">A (3 PLCS)</text>
<text x="49.1" y="213">R1.05 0.041</text>
<text x="98.2" y="210.9">19.05 0.750</text>
<text x="150" y="214.8">(4 PLCS)</text>
<text x="152.1" y="212.6">2.00</text>
<text x="157.3" y="212.6">0.079</text>
<text x="153.7" y="220.5">(2 PLCS)</text>
<text x="155.8" y="218.3">1.70</text>
<text x="161" y="218.3">0.067</text>
<text x="47.4" y="227.3">.28 0.011</text>
<text x="86.7" y="225.8">20.90 0.823</text>
<text x="157" y="233.7">2.95</text>
<text x="162.2" y="233.7">0.116</text>
<text x="66.1" y="237.6">SCALE 4 : 1</text>
<text x="67.1" y="235.5">DETAIL A</text>
<text x="87.1" y="236.2">22.00 0.866</text>
<text x="154.9" y="236">(2 PLCS)</text>
<text x="87.1" y="245.4">25.40 1.000</text>
<text x="156.4" y="240.9">16.00 0.630</text>
<text x="96.9" y="260.8">12.60</text>
<text x="103.2" y="260.8">0.496</text>
</g>
<g font-size="1.9" fill="#231f20">
<text x="98.5" y="53.5">22.00</text>
<text x="104.3" y="53.5">0.866</text>
<text x="130.6" y="49.5">A (3 PLCS)</text>
<text x="102.3" y="58.8">1.09</text>
<text x="143.9" y="54.2">12.60</text>
<text x="146.2" y="59">1.09</text>
<text x="149.7" y="54.2">0.496</text>
<text x="92.8" y="62.2">20.90</text>
<text x="98.6" y="62.2">0.823</text>
<text x="150.4" y="63.9">(2 PLCS)</text>
<text x="152.5" y="61.4">1.70</text>
<text x="157.2" y="61.4">0.067</text>
<text x="51.8" y="69.1">R1.05 0.041</text>
<text x="91.6" y="67.8">19.05</text>
<text x="97.4" y="67.8">0.750</text>
<text x="152" y="69">16.00</text>
<text x="157.8" y="69">0.630</text>
<text x="154.5" y="77.9">2.95</text>
<text x="159.3" y="77.9">0.116</text>
<text x="48.8" y="82.3">.28 0.022</text>
<text x="94" y="83.7">15.75</text>
<text x="99.8" y="83.7">0.620</text>
<text x="152.5" y="80.3">(2 PLCS)</text>
<text x="67.5" y="89.9">DETAIL A</text>
<text x="155.3" y="85.4">25.40</text>
<text x="161.2" y="85.4">1.000</text>
<text x="66.5" y="91.8">SCALE 4 : 1</text>
<text x="153.8" y="93.9">(2 PLCS)</text>
<text x="155.9" y="91.4">2.10</text>
<text x="160.6" y="91.4">0.083</text>
<text x="157" y="100.1">3.96</text>
<text x="161.7" y="100.1">0.156</text>
<text x="94.2" y="103.2">1.09</text>
<text x="152.1" y="106.4">1.09</text>
<text x="155" y="102.6">(4 PLCS)</text>
<text x="121.5" y="116.4">20.96</text>
<text x="127.3" y="116.4">0.825</text>
</g>
</svg>
